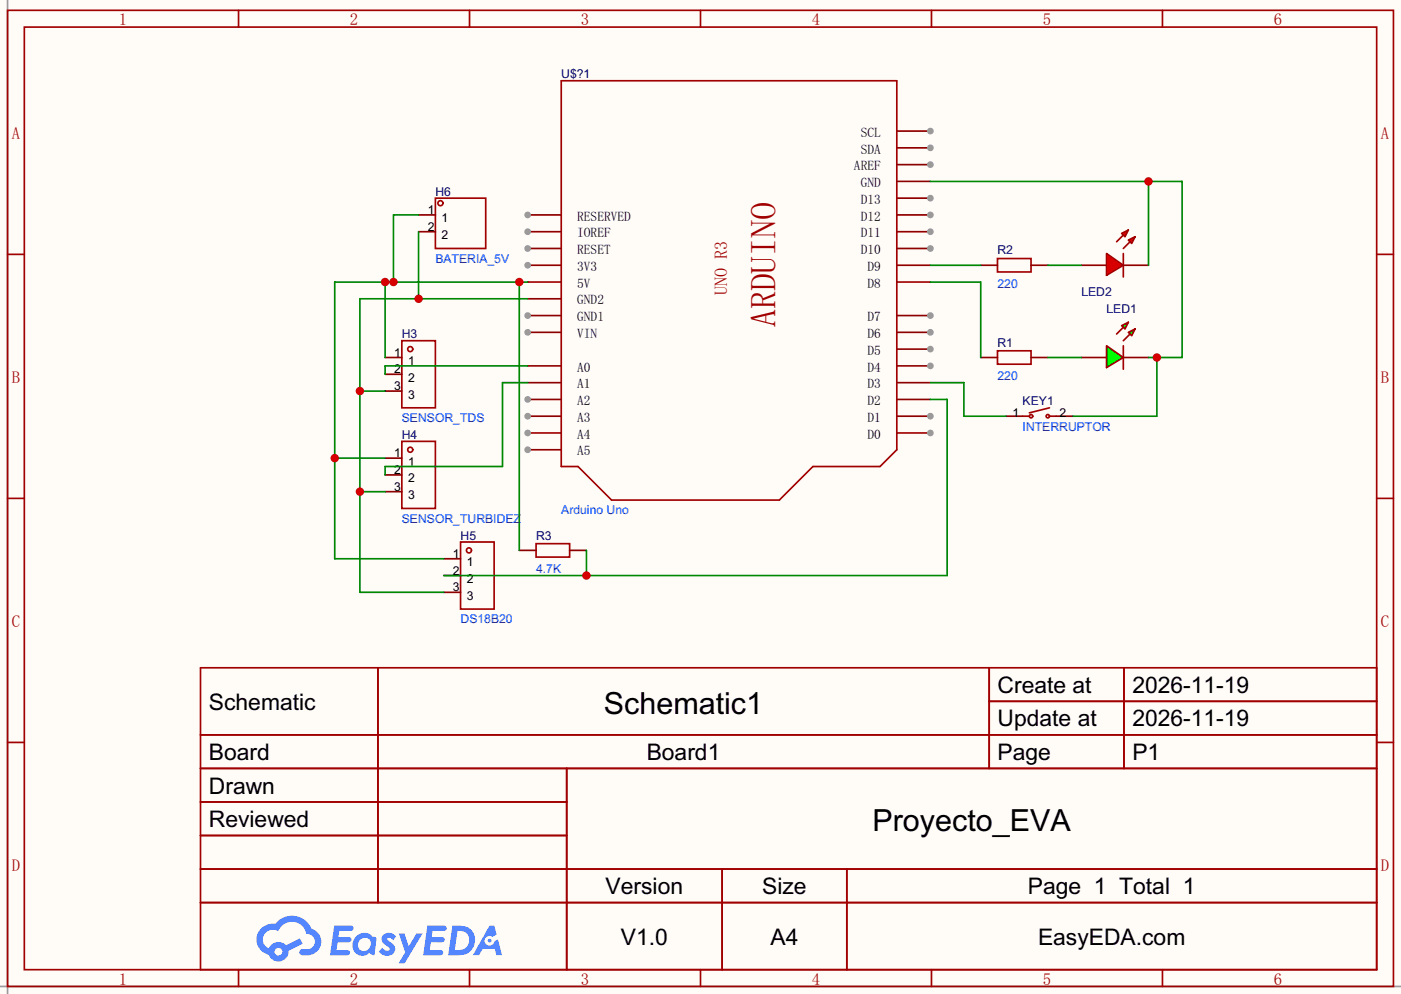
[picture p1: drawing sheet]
<svg xmlns="http://www.w3.org/2000/svg" width="212mm" height="151mm" viewBox="0 0 212 151" stroke-linecap="round" stroke-linejoin="round" font-family="sans-serif">
<path d="M0 0h212.1v150.5h-212.1z" fill="#fffcf7"/>
<path d="M1.1 0v150.5M0 149.4h212.1" fill="none" stroke="#999" stroke-width=".25"/>
<g fill="none" stroke="#a10000" stroke-width=".25">
<path d="M1.1 1.6h209.8v147.8h-209.8zM3.7 4.1h204.7v142.8h-204.7zM36.1 1.6v2.5M71.1 1.6v2.5M106 1.6v2.5M141 1.6v2.5M176 1.6v2.5M1.1 38.5h2.6M208.4 38.5h2.5M1.1 75.5h2.6M208.4 75.5h2.5M1.1 112.4h2.6"/>
<path d="M30.4 101.1h178v45.8h-178zM30.4 111.3h178M30.4 116.4h178M57.2 101.1v35.6M85.8 116.4v30.5M149.8 101.1v15.3M149.8 106.2h58.6M170.2 101.1v15.3M208.4 112.4h2.5M30.4 121.5h55.4M30.4 131.6h178M30.4 126.5h55.4"/>
<path d="M30.4 136.7h178M109.3 131.6v15.3M128.2 131.6v15.3M36.1 146.9v2.5M71.1 146.9v2.5M106 146.9v2.5M141 146.9v2.5M176 146.9v2.5"/>
</g>
<g fill="#5487ff">
<path d="M58.1 141.5a1.3 1.3 0 0 1 1.8 .3l-.4 .6a.54 .54 0 0 0-.9-.2l.1 .1a2.32 2.32 0 0 1 1.1 1.4 1.36 1.36 0 0 1-1.1 1.1 1.36 1.36 0 0 1-1.4-.7l.6-.6a.7 .7 0 0 0 1.1 .3l-.1-.2a2.4 2.4 0 0 1-1.1-1.4l.1-.5z"/>
<path d="M60.4 141.3h.8l.7 2 1.2-2h.9l-2.7 4.6h-.9l.9-1.7z"/>
<path d="M50.6 140.2h1.6a1.31 1.31 0 0 1 1.3 .2 .4 .4 0 0 1-.4 .6h-1.7l-.2 .9h1.7a.4 .4 0 0 1 .3 .4 .4 .4 0 0 1-.4 .4h-1.7l-.2 1.2h.9a1.23 1.23 0 0 1 1.1 .2 .39 .39 0 0 1-.3 .6h-2.6z"/>
<path d="M64.7 140.2h1.6a1.32 1.32 0 0 1 1.3 .2 .39 .39 0 0 1-.4 .6h-1.7l-.2 .9h1.7a.4 .4 0 0 1 .3 .4 .4 .4 0 0 1-.4 .4h-1.7l-.1 1.2h.8a1.23 1.23 0 0 1 1.1 .2 .39 .39 0 0 1-.3 .6h-2.6z"/>
<path d="M74.1 140.2h.7l.4 1.3-.7 .4a.75 .75 0 0 0-1.1 .3 .75 .75 0 0 0 .5 1 .75 .75 0 0 0 1-.6l.5-.3 .6 2.4h-.9l-.2-1h-1.8l-.6 1h-.9z"/>
<path d="M68.5 140.2l-.6 4.5h1.4a2.27 2.27 0 0 0 2.5-1.7 2.27 2.27 0 0 0-1.3-2.7zM69.3 141a1.5 1.5 0 0 1 1.8 1.5 1.5 1.5 0 0 1-2 1.4h-.3z"/>
<path d="M53.9 141.8a1.62 1.62 0 0 0-.4 2.1 1.62 1.62 0 0 0 2.1 .7l.3-.3 .4 .3 .4 .1 .3-2.5-.2-.3h-.1a.57 .57 0 0 1-.6-.4 1.73 1.73 0 0 0-2.2 .3zM54.5 142.3a.96 .96 0 0 1 1.5 0 .96 .96 0 0 1-.3 1.5 .95 .95 0 0 1-1.3-.1 .95 .95 0 0 1 .1-1.4z"/>
<path d="M39.5 140.6a2.37 2.37 0 0 0 1.2 4 1.54 1.54 0 0 0 1.8 1 1.54 1.54 0 0 0 1.2-1.6l2.1-1.1-.4-.8-2.1 1.1a1.57 1.57 0 0 0-2.6 .4 1.5 1.5 0 0 1-.7-2.1 1.5 1.5 0 0 1 2.1-.5 2.23 2.23 0 0 1 2.3-1.4 2.23 2.23 0 0 1 2 1.8 1.16 1.16 0 0 1 1.3 1.1 1.16 1.16 0 0 1-1.1 1.3h-.7a.47 .47 0 0 0-.6 .3 .47 .47 0 0 0 .4 .6 2.26 2.26 0 0 0 2.9-2.6 2.12 2.12 0 0 0-1.5-1.5 3.2 3.2 0 0 0-5.4-.7h-.4a2.55 2.55 0 0 0-1.8 .7zM41.6 144.1a.58 .58 0 0 1 1.1 0 .58 .58 0 0 1-1.1 0z"/>
<circle cx="74.1" cy="142.5" r=".28"/>
</g>
<g fill="none" stroke="#a10000" stroke-width=".25">
<path d="M151 39.2h5.1v2h-5.1zM60.8 51.6h5.1v10.2h-5.1zM151 53.1h5.1v2.1h-5.1zM170.1 52.4v3.5M60.8 66.8h5.1v10.2h-5.1zM69.7 82.1h5.1v10.1h-5.1zM81.2 82.3h5v2.1h-5z"/>
<circle cx="62.1" cy="52.9" r=".38"/>
<circle cx="62.1" cy="68.1" r=".38"/>
<circle cx="71" cy="83.4" r=".38"/>
</g>
<g fill="none" stroke="#870000" stroke-width=".25">
<path d="M58.3 54.1h2.5M58.3 56.7h2.5M58.3 59.2h2.5M148.5 54.1h2.5M148.5 40.2h2.5M156.1 54.1h2.5M156.1 40.2h2.5M163.7 54.1h3.8M170.1 54.1h3.8M58.3 69.4h2.5M58.3 71.9h2.5M58.3 74.5h2.5"/>
<path d="M67.2 84.6h2.5M67.2 87.2h2.5M67.2 89.7h2.5M78.6 83.4h2.6M86.2 83.4h2.6"/>
</g>
<g fill="#0f0" stroke="#a10000" stroke-width=".25">
<path d="M167.5 52.4l2.6 1.7-2.6 1.6z"/>
<path d="M169.8 49.3l1-.5-.5 1z"/>
<path d="M170.8 50.3l1-.5-.5 1z"/>
</g>
<path d="M170.1 38.4v3.5M170.1 49.6l-1.1 1M171.1 50.6l-1 1" fill="none" stroke="#a10000" stroke-width=".25"/>
<path d="M163.7 40.2h3.8M170.1 40.2h3.8" fill="none" stroke="#870000" stroke-width=".25"/>
<g fill="#f00" stroke="#a10000" stroke-width=".25">
<path d="M167.5 38.4l2.6 1.8-2.6 1.5z"/>
<path d="M169.8 35.3l1-.5-.5 1.1z"/>
<path d="M170.8 36.4l1-.5-.5 1z"/>
</g>
<g fill="none" stroke="#a10000" stroke-width=".25">
<path d="M85 12.2h50.8v55.9l-2.6 2.6h-10.1l-5.1 5h-25.4l-5.1-5h-2.5zM65.9 30h7.6v7.6h-7.6zM170.1 35.6l-1.1 1M171.1 36.6l-1 1M154.8 63h1M158.9 63h1M158.9 61.8l-3.1 .7"/>
<circle cx="66.7" cy="30.8" r=".38"/>
<circle cx="156.1" cy="63" r=".25"/>
<circle cx="158.6" cy="63" r=".25"/>
</g>
<path d="M63.4 32.6h2.5M63.4 35.1h2.5M135.8 65.6h5M152.3 63h2.5M159.9 63h2.5" fill="none" stroke="#870000" stroke-width=".25"/>
<circle cx="140.8" cy="65.6" r=".51" fill="#999"/>
<path d="M135.8 63h5" fill="none" stroke="#870000" stroke-width=".25"/>
<circle cx="140.8" cy="63" r=".51" fill="#999"/>
<path d="M135.8 58h5M135.8 55.4h5M135.8 60.5h5" fill="none" stroke="#870000" stroke-width=".25"/>
<circle cx="140.8" cy="55.4" r=".51" fill="#999"/>
<path d="M135.8 52.9h5" fill="none" stroke="#870000" stroke-width=".25"/>
<circle cx="140.8" cy="52.9" r=".51" fill="#999"/>
<path d="M135.8 50.3h5" fill="none" stroke="#870000" stroke-width=".25"/>
<circle cx="140.8" cy="50.3" r=".51" fill="#999"/>
<path d="M135.8 47.8h5" fill="none" stroke="#870000" stroke-width=".25"/>
<circle cx="140.8" cy="47.8" r=".51" fill="#999"/>
<path d="M135.8 37.6h5M135.8 42.7h5M135.8 40.2h5" fill="none" stroke="#870000" stroke-width=".25"/>
<circle cx="140.8" cy="37.6" r=".51" fill="#999"/>
<path d="M135.8 35.1h5" fill="none" stroke="#870000" stroke-width=".25"/>
<circle cx="140.8" cy="35.1" r=".51" fill="#999"/>
<path d="M135.8 32.6h5" fill="none" stroke="#870000" stroke-width=".25"/>
<circle cx="140.8" cy="32.6" r=".51" fill="#999"/>
<path d="M135.8 30h5" fill="none" stroke="#870000" stroke-width=".25"/>
<circle cx="140.8" cy="30" r=".51" fill="#999"/>
<path d="M135.8 27.5h5M135.8 24.9h5" fill="none" stroke="#870000" stroke-width=".25"/>
<circle cx="140.8" cy="24.9" r=".51" fill="#999"/>
<path d="M79.9 68.1h5" fill="none" stroke="#870000" stroke-width=".25"/>
<circle cx="79.9" cy="68.1" r=".51" fill="#999"/>
<path d="M79.9 65.6h5" fill="none" stroke="#870000" stroke-width=".25"/>
<circle cx="79.9" cy="65.6" r=".51" fill="#999"/>
<path d="M79.9 63h5" fill="none" stroke="#870000" stroke-width=".25"/>
<circle cx="79.9" cy="63" r=".51" fill="#999"/>
<path d="M79.9 60.5h5" fill="none" stroke="#870000" stroke-width=".25"/>
<circle cx="79.9" cy="60.5" r=".51" fill="#999"/>
<path d="M79.9 58h5M79.9 55.4h5M79.9 50.3h5" fill="none" stroke="#870000" stroke-width=".25"/>
<circle cx="79.9" cy="50.3" r=".51" fill="#999"/>
<path d="M79.9 47.8h5" fill="none" stroke="#870000" stroke-width=".25"/>
<circle cx="79.9" cy="47.8" r=".51" fill="#999"/>
<path d="M79.9 45.3h5M79.9 42.7h5M79.9 40.2h5" fill="none" stroke="#870000" stroke-width=".25"/>
<circle cx="79.9" cy="40.2" r=".51" fill="#999"/>
<path d="M79.9 37.6h5" fill="none" stroke="#870000" stroke-width=".25"/>
<circle cx="79.9" cy="37.6" r=".51" fill="#999"/>
<path d="M79.9 35.1h5" fill="none" stroke="#870000" stroke-width=".25"/>
<circle cx="79.9" cy="35.1" r=".51" fill="#999"/>
<path d="M79.9 32.6h5" fill="none" stroke="#870000" stroke-width=".25"/>
<circle cx="79.9" cy="32.6" r=".51" fill="#999"/>
<path d="M135.8 19.9h5" fill="none" stroke="#870000" stroke-width=".25"/>
<circle cx="140.8" cy="19.9" r=".51" fill="#999"/>
<path d="M135.8 22.4h5" fill="none" stroke="#870000" stroke-width=".25"/>
<circle cx="140.8" cy="22.4" r=".51" fill="#999"/>
<path d="M63.4 32.6h-3.8v10.1M58.3 42.7v11.4M78.6 42.7v40.7M79.9 42.7h-29.2v41.9h16.5M50.7 69.4h7.6" fill="none" stroke="#008700" stroke-width=".25"/>
<g fill="#c00">
<circle cx="78.6" cy="42.7" r=".63"/>
<circle cx="59.6" cy="42.7" r=".63"/>
<circle cx="58.3" cy="42.7" r=".63"/>
<circle cx="50.7" cy="69.4" r=".63"/>
</g>
<path d="M63.4 35.1v10.2M54.5 59.2h3.8M79.9 45.3h-25.4v44.4h12.7M54.5 74.5h3.8" fill="none" stroke="#008700" stroke-width=".25"/>
<g fill="#c00">
<circle cx="63.4" cy="45.3" r=".63"/>
<circle cx="54.5" cy="59.2" r=".63"/>
<circle cx="54.5" cy="74.5" r=".63"/>
</g>
<path d="M140.8 27.5h38.1v26.6h-5M173.9 27.5v12.7M79.9 55.4h-21.6v1.3M79.9 58h-3.8v12.7h-17.8v1.2M140.8 40.2h7.7M158.6 40.2h5.1M175.1 54.1v8.9h-12.7" fill="none" stroke="#008700" stroke-width=".25"/>
<g fill="#c00">
<circle cx="173.9" cy="27.5" r=".63"/>
<circle cx="175.1" cy="54.1" r=".63"/>
</g>
<path d="M140.8 42.7h7.7v11.4M140.8 58h5.1v5h6.4M158.6 54.1h5.1M140.8 60.5h2.6v26.7h-76.2M88.8 83.4v3.8" fill="none" stroke="#008700" stroke-width=".25"/>
<circle cx="88.8" cy="87.2" r=".63" fill="#c00"/>
<text font-size="5.4" fill="#a00000" x="117.4" y="49.6" transform="rotate(-90 117.4 49.6)">ARDUINO</text>
<g font-size="4.6">
<text x="91.4" y="108.1">Schematic1</text>
<text x="132.1" y="125.8">Proyecto_EVA</text>
</g>
<g font-size="3.5">
<text x="31.6" y="107.5">Schematic</text>
<text x="151" y="104.9">Create at</text>
<text x="171.4" y="104.9">2026-11-19</text>
<text x="151" y="110">Update at</text>
<text x="171.4" y="110">2026-11-19</text>
<text x="31.6" y="115.1">Board</text>
<text x="97.9" y="115.1">Board1</text>
<text x="151" y="115.1">Page</text>
<text x="171.4" y="115.1">P1</text>
<text x="31.6" y="120.2">Drawn</text>
<text x="31.6" y="125.3">Reviewed</text>
<text x="91.7" y="135.4">Version</text>
<text x="115.4" y="135.4">Size</text>
<text x="155.6" y="135.4">Page 1 Total 1</text>
<text x="94" y="143">V1.0</text>
<text x="116.6" y="143">A4</text>
<text x="157.1" y="143">EasyEDA.com</text>
</g>
<text font-size="2.7" fill="#a00000" x="110.1" y="44.6" transform="rotate(-90 110.1 44.6)">UNO R3</text>
<g font-size="2.5" fill="#a00000">
<text x="18" y="3.8">1</text>
<text x="53" y="3.8">2</text>
<text x="87.9" y="3.8">3</text>
<text x="122.9" y="3.8">4</text>
<text x="157.9" y="3.8">5</text>
<text x="192.8" y="3.8">6</text>
<text x="1.8" y="21.1">A</text>
<text x="209" y="21.1">A</text>
<text x="1.8" y="58">B</text>
<text x="209" y="58">B</text>
<text x="1.8" y="95">C</text>
<text x="209" y="95">C</text>
<text x="1.8" y="131.9">D</text>
<text x="209" y="131.9">D</text>
<text x="18" y="149.1">1</text>
<text x="53" y="149.1">2</text>
<text x="87.9" y="149.1">3</text>
<text x="122.9" y="149.1">4</text>
<text x="157.9" y="149.1">5</text>
<text x="192.8" y="149.1">6</text>
</g>
<g font-size="2">
<text x="130.3" y="20.7">SCL</text>
<text x="130.3" y="23.3">SDA</text>
<text x="129.3" y="25.8">AREF</text>
<text x="130.3" y="28.3">GND</text>
<text x="87.4" y="36">IOREF</text>
<text x="87.4" y="33.4">RESERVED</text>
<text x="130.3" y="36">D11</text>
<text x="130.3" y="33.4">D12</text>
<text x="130.3" y="30.9">D13</text>
<text x="87.4" y="41">3V3</text>
<text x="87.4" y="38.5">RESET</text>
<text x="130.3" y="38.5">D10</text>
<text x="131.3" y="41">D9</text>
<text x="87.4" y="46.1">GND2</text>
<text x="87.4" y="43.6">5V</text>
<text x="131.3" y="43.6">D8</text>
<text x="87.4" y="51.2">VIN</text>
<text x="87.4" y="48.7">GND1</text>
<text x="131.3" y="53.7">D5</text>
<text x="131.3" y="51.2">D6</text>
<text x="131.3" y="48.7">D7</text>
<text x="87.4" y="58.8">A1</text>
<text x="87.4" y="56.3">A0</text>
<text x="131.3" y="58.8">D3</text>
<text x="131.3" y="56.3">D4</text>
<text x="87.4" y="63.9">A3</text>
<text x="87.4" y="61.4">A2</text>
<text x="131.3" y="63.9">D1</text>
<text x="131.3" y="61.4">D2</text>
<text x="87.4" y="69">A5</text>
<text x="87.4" y="66.4">A4</text>
<text x="131.3" y="66.4">D0</text>
</g>
<g font-size="1.8" fill="#000080">
<text x="85" y="11.9">U$?1</text>
<text x="65.9" y="29.6">H6</text>
<text x="151" y="38.5">R2</text>
<text x="163.7" y="44.9">LED2</text>
<text x="167.5" y="47.4">LED1</text>
<text x="60.8" y="51.2">H3</text>
<text x="151" y="52.5">R1</text>
<text x="154.8" y="61.4">KEY1</text>
<text x="60.8" y="66.5">H4</text>
<text x="69.7" y="81.7">H5</text>
<text x="81.2" y="81.7">R3</text>
</g>
<g font-size="1.8">
<text x="64.8" y="32.4">1</text>
<text x="64.8" y="35">2</text>
<text x="66.9" y="33.7">1</text>
<text x="66.9" y="36.2">2</text>
<text x="59.7" y="54">1</text>
<text x="59.7" y="56.5">2</text>
<text x="59.7" y="59.1">3</text>
<text x="61.8" y="55.3">1</text>
<text x="61.8" y="57.8">2</text>
<text x="61.8" y="60.4">3</text>
<text x="153.3" y="63.1">1</text>
<text x="160.4" y="63.1">2</text>
<text x="59.7" y="69.2">1</text>
<text x="59.7" y="71.8">2</text>
<text x="61.8" y="70.5">1</text>
<text x="59.7" y="74.3">3</text>
<text x="61.8" y="73.1">2</text>
<text x="61.8" y="75.6">3</text>
<text x="68.6" y="84.5">1</text>
<text x="68.6" y="87">2</text>
<text x="68.6" y="89.6">3</text>
<text x="70.7" y="85.8">1</text>
<text x="70.7" y="88.3">2</text>
<text x="70.7" y="90.8">3</text>
</g>
<g font-size="1.8" fill="#00f">
<text x="65.9" y="39.8">BATERIA_5V</text>
<text x="151" y="43.6">220</text>
<text x="151" y="57.6">220</text>
<text x="60.8" y="63.9">SENSOR_TDS</text>
<text x="154.8" y="65.2">INTERRUPTOR</text>
<text x="85" y="77.9">Arduino Uno</text>
<text x="60.8" y="79.2">SENSOR_TURBIDEZ</text>
<text x="81.2" y="86.8">4.7K</text>
<text x="69.7" y="94.4">DS18B20</text>
</g>
</svg>
